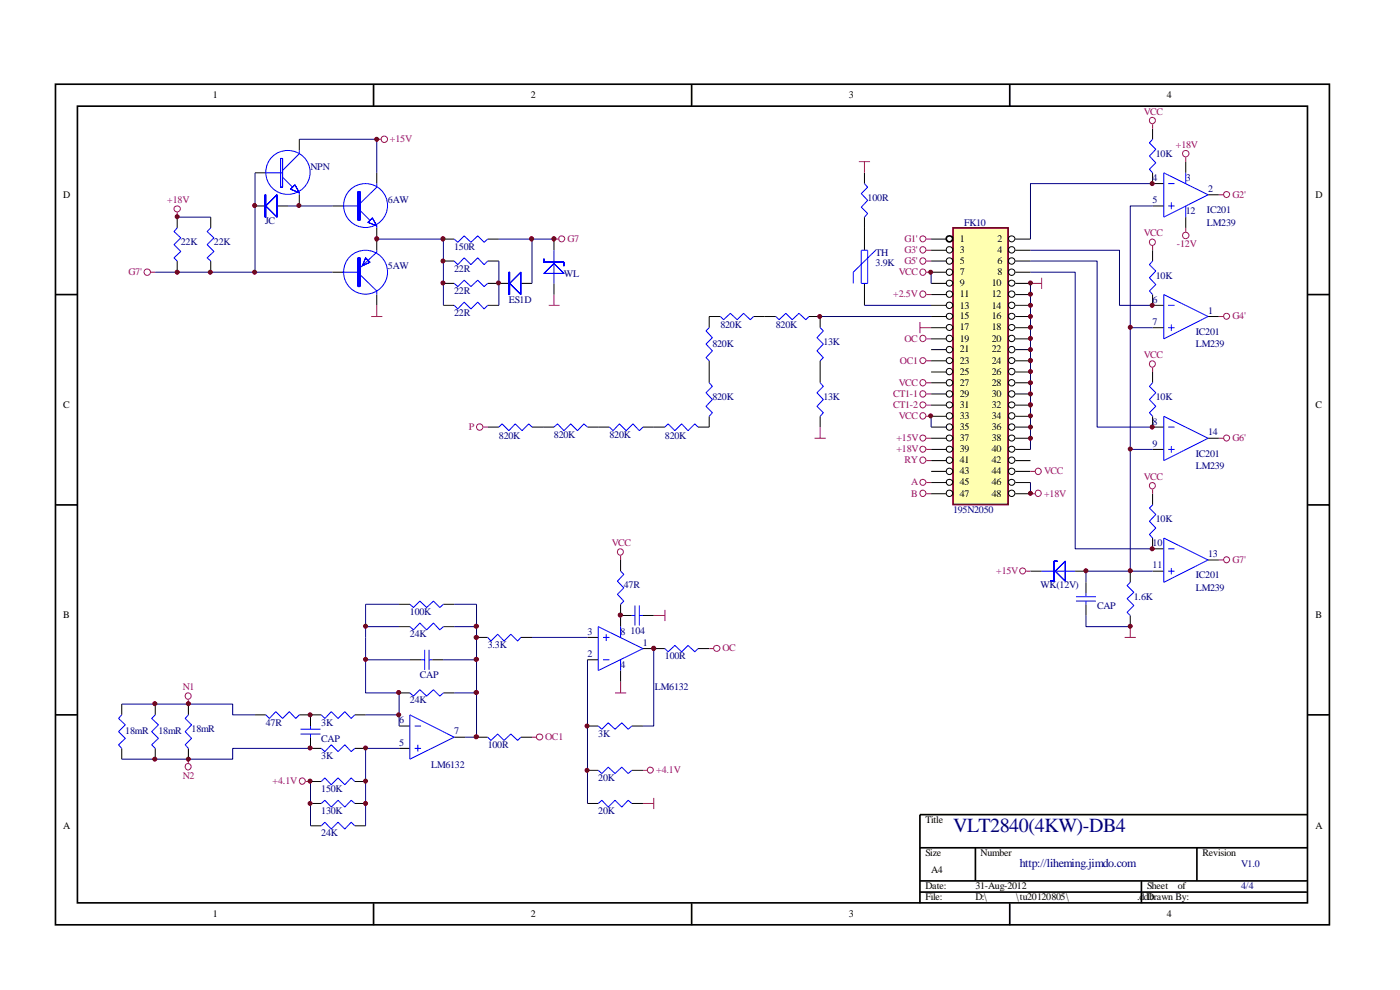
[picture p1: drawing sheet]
<svg xmlns="http://www.w3.org/2000/svg" width="297mm" height="210mm" viewBox="0 0 297 210" stroke-linecap="round" stroke-linejoin="round" font-family="sans-serif">
<g fill="none" stroke="#000" stroke-width=".35">
<path d="M11.8 17.9h270.2v178.3h-270.2zM79.2 17.9v4.6M146.7 17.9v4.6M214.2 17.9v4.6M16.4 22.5h261v169h-261zM11.8 62.5h4.6M277.5 62.5h4.6M11.8 107.1h4.6M277.5 107.1h4.6M11.8 151.6h4.6M277.5 151.6h4.6M195.2 179.8h82.3"/>
<path d="M206.9 179.8v7.1M253.9 179.8v7.1M277.5 172.8h-82.3v18.8M79.2 191.6v4.7M146.7 191.6v4.7M195.2 186.9h82.3M195.2 189.2h82.3M214.2 191.6v4.7M242.1 186.9v4.7"/>
</g>
<path d="M202.3 48.4h11.5v58.5h-11.5z" fill="#ffffb0"/>
<path d="M202.2 48.3h11.7v58.7h-11.7z" fill="none" stroke="#800000" stroke-width=".35"/>
<circle cx="201.4" cy="50.7" r=".66" fill="none" stroke="#000" stroke-width=".35"/>
<g fill="none" stroke="#000" stroke-width=".21">
<path d="M54.1 36.7h2.3M63.5 29.5v2.4M79.9 36.7v2.2M183.4 36.7v2.2M244.5 36.7v2.2h2.4M244.5 27.3v2.2M251.5 34.3v2.4M37.6 46.1v2.2M37.6 55.4v2.3M44.7 46.1v2.2M44.7 55.4v2.3M54.1 43.7h2.3"/>
<path d="M58.8 43.7h2.3M63.5 41.3v2.4M70.5 57.7h2.4M70.5 43.7h2.4M79.9 48.3v4.8M94.1 50.7h2.3M94.1 55.4h2.3M103.5 50.7h2.3M103.5 55.4h2.3M117.5 50.7v2.4M183.4 46.1v7M197.5 50.7h3.2"/>
<path d="M197.5 53.1h3.2M197.5 55.4h3.2M197.5 57.7h3.2M215.4 50.7h3.2M215.4 53.1h3.2M215.4 55.4h3.2M215.4 57.7h3.2M244.5 43.7h2.4M244.5 53.1v2.3M251.5 46.1v2.2M256.3 41.3h2.3M79.9 62.5v2.3"/>
<path d="M94.1 60.1h2.3M94.1 64.8h2.3M103.5 60.1h4.6M103.5 64.8h2.3M110.5 60.1h2.4M117.5 60.1v2.4M150.5 76.5v4.7M152.8 67.1h-2.3v2.4M159.9 67.1h4.7M171.6 67.1h2.4v2.4M174 76.5v4.7M183.4 60.1v4.7"/>
<path d="M197.5 60.1h3.2M197.5 62.5h3.2M197.5 64.8h3.2M197.5 67.1h3.2M197.5 69.5h3.2M197.5 71.9h3.2M197.5 74.2h3.2M197.5 76.5h3.2M197.5 78.9h3.2M215.4 60.1h3.2M215.4 62.5h3.2M215.4 64.8h3.2"/>
<path d="M215.4 67.1h3.2M215.4 69.5h3.2M215.4 71.9h3.2M215.4 74.2h3.2M215.4 76.5h3.2M215.4 78.9h3.2M244.5 62.5v2.3h2.4M244.5 69.5h2.4M244.5 78.9v2.3M256.3 67.1h2.3M103.5 90.6h2.3M112.9 90.6h4.6"/>
<path d="M124.6 90.6h4.7M136.4 90.6h4.7M150.5 88.3v2.3h-2.4M174 88.3v2.3M197.5 81.2h3.2M197.5 83.6h3.2M197.5 85.9h3.2M197.5 88.3h3.2M197.5 90.6h3.2M197.5 93h3.2M197.5 95.3h3.2M197.5 97.7h3.2"/>
<path d="M197.5 100h3.2M215.4 81.2h3.2M215.4 83.6h3.2M215.4 85.9h3.2M215.4 88.3h3.2M215.4 90.6h3.2M215.4 93h3.2M215.4 95.3h3.2M215.4 97.7h3.2M215.4 100h3.2M244.5 88.3v2.3h2.4M244.5 95.3h2.4"/>
<path d="M256.3 93h2.3M131.7 118.8v2.4M197.5 102.4h3.2M197.5 104.7h3.2M215.4 102.4h3.2M215.4 104.7h3.2M244.5 104.7v2.4M244.5 114.1v2.3h2.4M256.3 118.8h2.3M84.7 132.9h2.3M84.7 128.2h2.3M87 140h2.3"/>
<path d="M91.7 140h2.4M94.1 132.9h2.3M94.1 128.2h2.3M101.1 135.2h2.4M110.5 135.2h2.4M124.6 140h2.3M124.6 135.2h2.3M131.7 128.2v4.7M131.7 130.6h2.3M136.4 137.6h4.7M136.4 130.6h2.3M148.1 137.6h2.4"/>
<path d="M218.6 121.2h2.4M228.1 121.2h2.3M230.4 123.5v2.3M230.4 128.2v2.4M239.8 121.2v2.3M239.8 130.6v2.3M244.5 121.2h2.4M25.8 149.4v2.2M25.8 158.7v2.3M32.9 149.4v2.2M32.9 158.7v2.3M40 149.4v2.2"/>
<path d="M40 158.7v2.3M54.1 151.6h2.3M63.5 151.6h4.7M65.9 156.4v2.3h2.3M65.9 151.6v2.4M75.3 158.7h2.3M75.3 151.6h2.3M84.7 154h2.3M84.7 158.7h2.3M84.7 147h2.3M94.1 147h2.3M96.4 156.4h2.3"/>
<path d="M101.1 156.4h2.4M110.5 156.4h2.4M124.6 154h2.3M131.7 142.2v2.4M134 154h2.4M65.9 170.4h2.3M65.9 165.8h2.3M65.9 175.2h2.3M75.3 170.4h2.3M75.3 165.8h2.3M75.3 175.2h2.3M124.6 163.4h2.3"/>
<path d="M124.6 170.4h2.3M134 163.4h2.4M134 170.4h2.4"/>
<circle cx="201.4" cy="57.7" r=".68"/>
<circle cx="201.4" cy="55.4" r=".68"/>
<circle cx="201.4" cy="53" r=".68"/>
<circle cx="214.6" cy="55.4" r=".68"/>
<circle cx="214.6" cy="57.7" r=".68"/>
<circle cx="214.6" cy="53" r=".68"/>
<circle cx="214.6" cy="50.7" r=".66"/>
<circle cx="201.4" cy="62.4" r=".68"/>
<circle cx="201.4" cy="78.8" r=".68"/>
<circle cx="201.4" cy="64.8" r=".68"/>
<circle cx="201.4" cy="71.8" r=".68"/>
<circle cx="201.4" cy="74.2" r=".68"/>
<circle cx="201.4" cy="69.5" r=".66"/>
<circle cx="201.4" cy="67.1" r=".66"/>
<circle cx="201.4" cy="60.1" r=".66"/>
<circle cx="201.4" cy="76.5" r=".66"/>
<circle cx="214.6" cy="78.8" r=".68"/>
<circle cx="214.6" cy="62.4" r=".68"/>
<circle cx="214.6" cy="64.8" r=".68"/>
<circle cx="214.6" cy="71.8" r=".68"/>
<circle cx="214.6" cy="74.2" r=".68"/>
<circle cx="214.6" cy="67.1" r=".66"/>
<circle cx="214.6" cy="69.5" r=".66"/>
<circle cx="214.6" cy="60.1" r=".66"/>
<circle cx="214.6" cy="76.5" r=".66"/>
<circle cx="201.4" cy="100" r=".68"/>
<circle cx="201.4" cy="81.2" r=".68"/>
<circle cx="201.4" cy="83.6" r=".68"/>
<circle cx="201.4" cy="88.2" r=".68"/>
<circle cx="201.4" cy="90.6" r=".68"/>
<circle cx="201.4" cy="97.6" r=".68"/>
<circle cx="201.4" cy="85.9" r=".66"/>
<circle cx="201.4" cy="95.3" r=".66"/>
<circle cx="201.4" cy="92.9" r=".66"/>
<circle cx="214.6" cy="100" r=".68"/>
<circle cx="214.6" cy="83.6" r=".68"/>
<circle cx="214.6" cy="81.2" r=".68"/>
<circle cx="214.6" cy="88.2" r=".68"/>
<circle cx="214.6" cy="90.6" r=".68"/>
<circle cx="214.6" cy="97.6" r=".68"/>
<circle cx="214.6" cy="85.9" r=".66"/>
<circle cx="214.6" cy="95.3" r=".66"/>
<circle cx="214.6" cy="92.9" r=".66"/>
<circle cx="201.4" cy="104.6" r=".68"/>
<circle cx="201.4" cy="102.3" r=".66"/>
<circle cx="214.6" cy="104.6" r=".68"/>
<circle cx="214.6" cy="102.3" r=".66"/>
</g>
<g fill="none" stroke="#00f" stroke-width=".21">
<path d="M56.4 36.7h3.5M59.9 37.6l2.2 2.1M63.5 31.9v.7l-3.6 3.6M79.9 38.9v.8l-3.5 3.5M183.4 38.9l.7 .8-1.4 1.4 1.4 1.4-1.4 1.4 1.4 1.4-.7 .8M244.5 29.5l-.7 .8 1.4 1.4-1.4 1.4 1.4 1.4-1.4 1.4 .7 .8M246.9 36.7l9.4 4.6-9.4 4.8zM247.8 38.9h1.4M251.5 36.7v2.2M37.6 48.3l-.7 .8 1.5 1.4-1.5 1.4 1.5 1.4-1.5 1.4 .7 .7M44.7 48.3l-.8 .8 1.5 1.4-1.5 1.4 1.5 1.4-1.5 1.4 .8 .7M63.5 40.9v.4"/>
<path d="M72.6 57.7h3.3M72.9 43.7h3.5M76.4 58.3l3.5 3.4v.8M76.4 44.6l2.1 2.1M79.9 53.1v.4l-3.5 3.3M79.9 47.9v.4M96.4 55.4l.7 .7 1.4-1.4 1.4 1.4 1.4-1.4 1.4 1.4 .8-.7M96.4 50.7l.7 .7 1.4-1.4 1.4 1.4 1.4-1.4 1.4 1.4 .8-.7M117.5 53.1v7M182.7 53.1h1.4v7h-1.4zM185.8 53.1l-4.8 4.6v2.4M244.5 55.4l-.7 .7 1.4 1.4-1.4 1.4 1.4 1.5-1.4 1.3 .7 .8"/>
<path d="M247.8 43.7h1.4M248.5 42.9v1.5M251.5 43.7v2.4M96.4 64.8l.7 .7 1.4-1.4 1.4 1.4 1.4-1.4 1.4 1.4 .8-.7M96.4 60.1l.7 .7 1.4-1.4 1.4 1.4 1.4-1.4 1.4 1.4 .8-.7M150.5 69.5l-.7 .7 1.3 1.4-1.3 1.4 1.3 1.4-1.3 1.5 .7 .6M152.8 67.1l.7 .7 1.4-1.3 1.5 1.3 1.3-1.3 1.5 1.3 .7-.7M164.6 67.1l.7 .7 1.4-1.3 1.4 1.3 1.4-1.3 1.4 1.3 .7-.7M174 69.5l.7 .7-1.4 1.4 1.4 1.4-1.4 1.4 1.4 1.5-.7 .6M246.9 62.5l9.4 4.6-9.4 4.8zM247.8 64.8h1.4M247.8 69.5h1.4"/>
<path d="M248.5 68.8v1.4M105.8 90.6l.7-.7 1.4 1.5 1.4-1.5 1.4 1.5 1.5-1.5 .7 .7M117.5 90.6l.8-.7 1.3 1.5 1.5-1.5 1.4 1.5 1.4-1.5 .7 .7M129.3 90.6l.7 .8 1.4-1.5 1.4 1.5 1.5-1.5 1.3 1.5 .8-.8M141.1 90.6l.6-.7 1.5 1.5 1.4-1.5 1.4 1.5 1.4-1.5 .7 .7M150.5 81.2l.6 .8-1.3 1.3 1.3 1.5-1.3 1.4 1.3 1.3-.6 .8M174 81.2l.7 .8-1.4 1.3 1.4 1.5-1.4 1.4 1.4 1.3-.7 .8M244.5 81.2l-.7 .8 1.4 1.3-1.4 1.5 1.4 1.4-1.4 1.3 .7 .8M246.9 88.3l9.4 4.7-9.4 4.7zM247.8 90.6h1.4M247.8 95.3h1.4M248.5 94.7v1.3"/>
<path d="M244.5 107.1l-.7 .7 1.4 1.3-1.4 1.5 1.4 1.4-1.4 1.4 .7 .7M246.9 114.1l9.4 4.7-9.4 4.7zM247.8 116.4h1.4M87 132.9l.7 .7 1.4-1.4 1.4 1.4 1.4-1.4 1.4 1.4 .8-.7M87 128.2l.7 .7 1.4-1.4 1.4 1.4 1.4-1.4 1.4 1.4 .8-.7M89.3 140h.8M90.1 137.8v4.3M91 140h.7M91 137.8v4.3M103.5 135.2l.6 .8 1.5-1.5 1.3 1.5 1.5-1.5 1.4 1.5 .7-.8M126.9 132.9l9.5 4.7-9.5 4.6zM127.9 140h1.4"/>
<path d="M127.9 135.2h1.4M128.6 134.5v1.5M131.7 121.2l.6 .6-1.3 1.5 1.3 1.4-1.3 1.4 1.3 1.4-.6 .7M131.7 132.9v2.3M131.7 140v2.2M134 130.6h.7M134.7 128.4v4.3M135.6 130.6h.8M135.6 128.4v4.3M141.1 137.6l.6 .7 1.5-1.4 1.4 1.4 1.4-1.4 1.4 1.4 .7-.7M221 121.2h7.1M228.3 126.6h4.2"/>
<path d="M228.3 127.5h4.2M230.4 125.8v.8M230.4 127.5v.7M239.8 123.5l-.7 .7 1.4 1.4-1.4 1.4 1.4 1.4-1.4 1.5 .7 .7M247.8 121.2h1.4M248.5 120.5v1.3M25.8 151.6l-.7 .8 1.5 1.4-1.5 1.4 1.5 1.4-1.5 1.4 .7 .7M32.9 151.6l-.7 .8 1.4 1.4-1.4 1.4 1.4 1.4-1.4 1.4 .7 .7M40 151.6l-.7 .8 1.3 1.4-1.3 1.4 1.3 1.4-1.3 1.4 .7 .7M56.4 151.6l.7 .8 1.4-1.4 1.4 1.4 1.5-1.4 1.3 1.4 .8-.8M63.8 154.7h4.2M63.8 155.7h4.2"/>
<path d="M65.9 154v.7M65.9 155.7v.7M68.2 151.6l.7 .8 1.4-1.4 1.4 1.4 1.5-1.4 1.3 1.4 .8-.8M68.2 158.7l.7 .7 1.4-1.4 1.4 1.4 1.5-1.4 1.3 1.4 .8-.7M87 147l.7 .7 1.4-1.4 1.4 1.4 1.4-1.4 1.4 1.4 .8-.7M87 151.6l9.4 4.8-9.4 4.6zM88 154h1.3M88 158.7h1.3M88.6 158v1.4M103.5 156.4l.6 .7 1.5-1.4 1.3 1.4 1.5-1.4 1.4 1.4 .7-.7M126.9 154l.8 .7 1.3-1.4 1.5 1.4 1.4-1.4 1.4 1.4 .7-.7M68.2 165.8l.7-.8 1.4 1.5 1.4-1.5 1.5 1.5 1.3-1.5 .8 .8"/>
<path d="M68.2 170.4l.7-.6 1.4 1.4 1.4-1.4 1.5 1.4 1.3-1.4 .8 .6M68.2 175.2l.7-.8 1.4 1.5 1.4-1.5 1.5 1.5 1.3-1.5 .8 .8M126.9 163.4l.8 .7 1.3-1.4 1.5 1.4 1.4-1.4 1.4 1.4 .7-.7M126.9 170.4l.8-.6 1.3 1.4 1.5-1.4 1.4 1.4 1.4-1.4 .7 .6"/>
<circle cx="61.1" cy="36.6" r="4.7"/>
<circle cx="77.5" cy="43.6" r="4.7"/>
<circle cx="77.5" cy="57.7" r="4.7"/>
</g>
<g fill="none" stroke="#a1006a" stroke-width=".21">
<path d="M79.9 29.5h1M182.2 34.3h2.4M183.4 34.3v2.4M244.5 26.3v1M251.5 33.4v.9M32 57.7h.9M37.6 45v1.1M117.5 50.7h1M196.5 57.7h1M196.5 50.7h1M196.5 53.1h1M196.5 55.4h1"/>
<path d="M221 58.9v2.4M244.5 52.2v.9M251.5 48.3v1M258.6 41.3h1M78.7 67.1h2.4M79.9 64.8v2.3M116.4 64.8h2.3M117.5 62.5v2.3M195.2 68.3v2.4M195.2 69.5h2.3M196.5 71.9h1M196.5 76.5h1"/>
<path d="M196.5 62.5h1M218.6 60.1h2.4M244.5 78v.9M258.6 67.1h1M102.5 90.6h1M172.8 93h2.4M174 90.6v2.4M196.5 93h1M196.5 81.2h1M196.5 83.6h1M196.5 85.9h1M196.5 97.7h1"/>
<path d="M196.5 95.3h1M196.5 88.3h1M218.6 100h1M258.6 93h1M131.7 117.9v.9M196.5 102.4h1M196.5 104.7h1M218.6 104.7h1M244.5 103.8v.9M258.6 118.8h1M138.7 130.6h2.4M141.1 129.4v2.3"/>
<path d="M150.5 137.6h.9M217.7 121.2h.9M238.6 135.2h2.4M239.8 132.9v2.3M40 148.4v1M112.9 156.4h.9M130.5 147h2.3M131.7 144.6v2.4M40 161v1M64.9 165.8h1M136.4 170.4h2.3M136.4 163.4h.9"/>
<path d="M138.7 169.2v2.4"/>
<circle cx="81.5" cy="29.5" r=".68"/>
<circle cx="244.5" cy="25.5" r=".66"/>
<circle cx="251.5" cy="32.6" r=".68"/>
<circle cx="31.2" cy="57.7" r=".68"/>
<circle cx="37.6" cy="44.3" r=".66"/>
<circle cx="119.2" cy="50.7" r=".64"/>
<circle cx="195.8" cy="55.3" r=".66"/>
<circle cx="195.8" cy="57.7" r=".66"/>
<circle cx="195.8" cy="53" r=".66"/>
<circle cx="195.8" cy="50.7" r=".64"/>
<circle cx="244.5" cy="51.4" r=".66"/>
<circle cx="251.5" cy="49.9" r=".68"/>
<circle cx="260.2" cy="41.3" r=".64"/>
<circle cx="195.8" cy="62.4" r=".66"/>
<circle cx="195.8" cy="71.8" r=".66"/>
<circle cx="195.8" cy="76.5" r=".64"/>
<circle cx="244.5" cy="77.2" r=".66"/>
<circle cx="260.2" cy="67.1" r=".64"/>
<circle cx="101.8" cy="90.6" r=".68"/>
<circle cx="195.8" cy="81.2" r=".66"/>
<circle cx="195.8" cy="83.5" r=".66"/>
<circle cx="195.8" cy="88.2" r=".66"/>
<circle cx="195.8" cy="97.6" r=".66"/>
<circle cx="195.8" cy="85.9" r=".64"/>
<circle cx="195.8" cy="95.3" r=".64"/>
<circle cx="195.8" cy="92.9" r=".64"/>
<circle cx="220.2" cy="100" r=".66"/>
<circle cx="260.2" cy="92.9" r=".64"/>
<circle cx="131.6" cy="117.1" r=".66"/>
<circle cx="195.8" cy="104.6" r=".66"/>
<circle cx="195.8" cy="102.3" r=".64"/>
<circle cx="220.2" cy="104.6" r=".66"/>
<circle cx="244.5" cy="103" r=".66"/>
<circle cx="260.2" cy="118.7" r=".64"/>
<circle cx="152.1" cy="137.5" r=".66"/>
<circle cx="217" cy="121.1" r=".64"/>
<circle cx="39.9" cy="147.6" r=".66"/>
<circle cx="114.5" cy="156.3" r=".66"/>
<circle cx="39.9" cy="162.6" r=".66"/>
<circle cx="64.1" cy="165.7" r=".66"/>
<circle cx="138" cy="163.3" r=".64"/>
</g>
<g fill="none" stroke="#000080" stroke-width=".21">
<path d="M54.1 36.7v21h16.4M63.5 29.5h16.4v7.2M244.5 38.9h-25.9v11.8M32.9 57.7h21.2M37.6 46.1h7.1M61.1 43.7h9.4M79.9 50.7h14.2v14.1M105.8 50.7h7.1v9.4M105.8 55.4v9.4M112.9 50.7h4.6M197.5 57.7v2.4M218.6 53.1h18.9v11.7h7"/>
<path d="M218.6 55.4h14.1v35.2h11.8M218.6 57.7h9.5v58.7h16.4M244.5 43.7h-4.7v77.5h4.7M174 67.1h23.5M183.4 64.8h14.1M218.6 60.1v35.2M239.8 69.5h4.7M197.5 88.3v2.3M239.8 95.3h4.7M218.6 102.4v2.3M77.6 140h9.4M77.6 132.9h7.1"/>
<path d="M84.7 128.2h-7.1v18.8h7.1v7M94.1 140h7M96.4 128.2h4.7v28.2h-2.4M96.4 132.9h4.7M112.9 135.2h11.7M124.6 140v30.4M138.7 137.6v16.4h-2.3M230.4 130.6v2.3h9.4M239.8 121.2h-9.4v2.3M25.8 149.4h23.6v2.2h4.7M65.9 158.7h-16.5v2.3h-23.6M77.6 151.6h7.1"/>
<path d="M84.7 158.7h-7.1v16.5M96.4 147h4.7M65.9 165.8v9.4"/>
</g>
<circle cx="197.4" cy="57.7" r=".42" fill="#800000" stroke="#800000" stroke-width=".21"/>
<g fill="#800000" stroke="#800000" stroke-width=".21">
<circle cx="218.6" cy="104.6" r=".42"/>
<circle cx="218.6" cy="60" r=".42"/>
<circle cx="218.6" cy="90.6" r=".42"/>
<circle cx="218.6" cy="62.4" r=".42"/>
<circle cx="218.6" cy="64.8" r=".42"/>
<circle cx="218.6" cy="67.1" r=".42"/>
<circle cx="218.6" cy="69.4" r=".42"/>
<circle cx="218.6" cy="71.8" r=".42"/>
<circle cx="218.6" cy="74.2" r=".42"/>
<circle cx="218.6" cy="76.5" r=".45"/>
<circle cx="218.6" cy="78.8" r=".42"/>
<circle cx="218.6" cy="81.2" r=".42"/>
<circle cx="218.6" cy="83.6" r=".42"/>
<circle cx="218.6" cy="85.9" r=".45"/>
<circle cx="218.6" cy="88.2" r=".42"/>
<circle cx="218.6" cy="93" r=".42"/>
<circle cx="197.4" cy="88.2" r=".42"/>
<circle cx="244.4" cy="64.8" r=".42"/>
<circle cx="244.4" cy="90.6" r=".42"/>
<circle cx="244.4" cy="116.4" r=".42"/>
<circle cx="239.8" cy="69.4" r=".42"/>
<circle cx="239.8" cy="95.2" r=".42"/>
<circle cx="239.8" cy="121.1" r=".42"/>
<circle cx="230.4" cy="121.1" r=".42"/>
<circle cx="239.8" cy="132.8" r=".42"/>
<circle cx="244.4" cy="38.9" r=".42"/>
<circle cx="84.6" cy="146.9" r=".42"/>
<circle cx="101.1" cy="156.3" r=".45"/>
<circle cx="124.5" cy="154" r=".42"/>
<circle cx="124.5" cy="163.4" r=".42"/>
<circle cx="84.6" cy="151.6" r=".42"/>
<circle cx="101.1" cy="146.9" r=".45"/>
<circle cx="101.1" cy="139.9" r=".45"/>
<circle cx="77.6" cy="139.9" r=".42"/>
<circle cx="173.9" cy="67.1" r=".42"/>
<circle cx="138.7" cy="137.5" r=".45"/>
<circle cx="131.6" cy="130.5" r=".45"/>
<circle cx="65.8" cy="151.6" r=".42"/>
<circle cx="65.8" cy="158.7" r=".42"/>
<circle cx="101.1" cy="135.2" r=".45"/>
<circle cx="101.1" cy="132.8" r=".45"/>
<circle cx="77.6" cy="132.8" r=".42"/>
<circle cx="77.6" cy="158.7" r=".42"/>
<circle cx="77.6" cy="165.7" r=".42"/>
<circle cx="77.6" cy="170.4" r=".42"/>
<circle cx="65.8" cy="170.4" r=".42"/>
<circle cx="63.4" cy="43.6" r=".42"/>
<circle cx="79.9" cy="50.7" r=".45"/>
<circle cx="94" cy="50.7" r=".45"/>
<circle cx="79.9" cy="29.5" r=".42"/>
<circle cx="44.6" cy="57.7" r=".42"/>
<circle cx="37.6" cy="57.7" r=".42"/>
<circle cx="37.6" cy="46" r=".42"/>
<circle cx="105.7" cy="60" r=".42"/>
<circle cx="94" cy="60" r=".42"/>
<circle cx="94" cy="55.4" r=".42"/>
<circle cx="112.8" cy="50.7" r=".45"/>
<circle cx="54" cy="43.6" r=".42"/>
<circle cx="54" cy="57.7" r=".42"/>
<circle cx="117.5" cy="50.7" r=".45"/>
<circle cx="40" cy="149.3" r=".42"/>
<circle cx="32.9" cy="149.3" r=".42"/>
<circle cx="40" cy="161" r=".42"/>
<circle cx="32.9" cy="161" r=".42"/>
<circle cx="65.8" cy="165.7" r=".42"/>
</g>
<g fill="#00f" stroke="#00f" stroke-width=".21">
<path d="M223.6 119h.7h-.7v4.3h-.8h.8zM223.6 119h.7h-.7v4.3h-.8h.8z" fill-rule="evenodd"/>
<path d="M223.9 121.2l2.1-2.2v4.3zM223.9 121.2l2.1-2.2v4.3z" fill-rule="evenodd"/>
<path d="M59.5 33.6v6.1h.4v-6.1zM59.5 33.6v6.1h.4v-6.1z" fill-rule="evenodd"/>
<path d="M62.6 39.2l-1 .9 1.9 .8zM62.6 39.2l-1 .9 1.9 .8z" fill-rule="evenodd"/>
<path d="M75.9 40.6v6.1h.5v-6.1zM75.9 40.6v6.1h.5v-6.1z" fill-rule="evenodd"/>
<path d="M78.1 47.2l1.8 .7-.9-1.7zM78.1 47.2l1.8 .7-.9-1.7z" fill-rule="evenodd"/>
<path d="M75.9 54.7v6.1h.5v-6.1zM75.9 54.7v6.1h.5v-6.1z" fill-rule="evenodd"/>
<path d="M77.6 54.7l.9 .9-1.6 .8zM77.6 54.7l.9 .9-1.6 .8z" fill-rule="evenodd"/>
<path d="M107.9 57.7v4.8h.2v-4.8zM107.9 57.7v4.8h.2v-4.8z" fill-rule="evenodd"/>
<path d="M108.1 60.1l2.4-2.4v4.8zM108.1 60.1l2.4-2.4v4.8z" fill-rule="evenodd"/>
<path d="M115.4 54.9v.7h4.2v.8v-.8h-4.2zM115.4 54.9v.7h4.2v.8v-.8h-4.2z" fill-rule="evenodd"/>
<path d="M115.4 58l2.1-2.1 2.1 2.1zM115.4 58l2.1-2.1 2.1 2.1z" fill-rule="evenodd"/>
<path d="M56.2 41.3v4.8h.2v-4.8zM56.2 41.3v4.8h.2v-4.8z" fill-rule="evenodd"/>
<path d="M56.4 43.7l2.4-2.4v4.8zM56.4 43.7l2.4-2.4v4.8z" fill-rule="evenodd"/>
</g>
<text font-size="4.2" fill="#000080" x="202.2" y="176.4">VLT2840(4KW)-DB4</text>
<text font-size="2.5" fill="#000080" x="216.3" y="183.9">http://liheming.jimdo.com</text>
<g font-size="2.1">
<text x="45.1" y="20.8">1</text>
<text x="112.6" y="20.8">2</text>
<text x="180.1" y="20.8">3</text>
<text x="247.6" y="20.8">4</text>
<text x="13.4" y="41.9">D</text>
<text x="279.1" y="41.9">D</text>
<text x="203.6" y="51.3">1</text>
<text x="203.6" y="53.7">3</text>
<text x="211.6" y="51.3">2</text>
<text x="211.6" y="53.7">4</text>
<text x="203.6" y="56">5</text>
<text x="203.6" y="58.3">7</text>
<text x="211.6" y="56">6</text>
<text x="211.6" y="58.3">8</text>
<text x="203.6" y="60.7">9</text>
<text x="203.6" y="63.1">11</text>
<text x="203.6" y="65.4">13</text>
<text x="210.4" y="60.7">10</text>
<text x="210.4" y="63.1">12</text>
<text x="210.4" y="65.4">14</text>
<text x="203.6" y="67.7">15</text>
<text x="203.6" y="70.1">17</text>
<text x="210.4" y="67.7">16</text>
<text x="210.4" y="70.1">18</text>
<text x="203.6" y="72.5">19</text>
<text x="203.6" y="74.8">21</text>
<text x="203.6" y="77.1">23</text>
<text x="210.4" y="72.5">20</text>
<text x="210.4" y="74.8">22</text>
<text x="210.4" y="77.1">24</text>
<text x="203.6" y="79.5">25</text>
<text x="203.6" y="81.9">27</text>
<text x="210.4" y="79.5">26</text>
<text x="210.4" y="81.9">28</text>
<text x="13.4" y="86.5">C</text>
<text x="203.6" y="84.2">29</text>
<text x="203.6" y="86.5">31</text>
<text x="203.6" y="88.9">33</text>
<text x="210.4" y="84.2">30</text>
<text x="210.4" y="86.5">32</text>
<text x="210.4" y="88.9">34</text>
<text x="279.1" y="86.5">C</text>
<text x="203.6" y="91.3">35</text>
<text x="203.6" y="93.6">37</text>
<text x="203.6" y="95.9">39</text>
<text x="210.4" y="91.3">36</text>
<text x="210.4" y="93.6">38</text>
<text x="210.4" y="95.9">40</text>
<text x="203.6" y="98.3">41</text>
<text x="203.6" y="100.6">43</text>
<text x="210.4" y="98.3">42</text>
<text x="210.4" y="100.6">44</text>
<text x="203.6" y="103">45</text>
<text x="203.6" y="105.3">47</text>
<text x="210.4" y="103">46</text>
<text x="210.4" y="105.3">48</text>
<text x="13.4" y="131.1">B</text>
<text x="279.1" y="131.1">B</text>
<text x="13.4" y="175.8">A</text>
<text x="196.3" y="174.6">Title</text>
<text x="279.1" y="175.8">A</text>
<text x="196.3" y="181.6">Size</text>
<text x="197.5" y="185.2">A4</text>
<text x="208" y="181.6">Number</text>
<text x="255.1" y="181.6">Revision</text>
<text x="196.3" y="188.6">Date:</text>
<text x="196.3" y="191">File:</text>
<text x="206.9" y="188.6">31-Aug-2012</text>
<text x="206.9" y="191">D:\</text>
<text x="215.6" y="191">\tu20120805\</text>
<text x="241.2" y="191">.ddDrawn By:</text>
<text x="243.3" y="188.6">Sheet</text>
<text x="243.8" y="191">b</text>
<text x="249.9" y="188.6">of</text>
<text x="45.1" y="194.6">1</text>
<text x="112.6" y="194.6">2</text>
<text x="180.1" y="194.6">3</text>
<text x="247.6" y="194.6">4</text>
</g>
<g font-size="2.1" fill="#a1006a">
<text x="242.7" y="24.3">VCC</text>
<text x="82.7" y="30.2">+15V</text>
<text x="249.4" y="31.3">+18V</text>
<text x="261.5" y="41.9">G2'</text>
<text x="35.5" y="43.1">+18V</text>
<text x="120.4" y="51.3">G7</text>
<text x="191.9" y="51.3">G1'</text>
<text x="191.9" y="53.7">G3'</text>
<text x="242.7" y="50.1">VCC</text>
<text x="249.7" y="52.5">-12V</text>
<text x="27.3" y="58.3">G7'</text>
<text x="190.7" y="58.3">VCC</text>
<text x="191.9" y="56">G5'</text>
<text x="189.5" y="63.1">+2.5V</text>
<text x="261.5" y="67.7">G4'</text>
<text x="190.9" y="77.1">OC1</text>
<text x="191.9" y="72.5">OC</text>
<text x="242.7" y="75.9">VCC</text>
<text x="190.7" y="81.9">VCC</text>
<text x="189.5" y="84.2">CT1-1</text>
<text x="189.5" y="86.5">CT1-2</text>
<text x="190.7" y="88.9">VCC</text>
<text x="99.5" y="91.3">P</text>
<text x="190.2" y="95.9">+18V</text>
<text x="190.2" y="93.6">+15V</text>
<text x="261.5" y="93.6">G6'</text>
<text x="191.9" y="98.3">RY</text>
<text x="221.5" y="100.6">VCC</text>
<text x="242.7" y="101.8">VCC</text>
<text x="193.3" y="103">A</text>
<text x="193.3" y="105.3">B</text>
<text x="221.5" y="105.3">+18V</text>
<text x="129.8" y="115.9">VCC</text>
<text x="261.5" y="119.4">G7'</text>
<text x="211.3" y="121.8">+15V</text>
<text x="153.2" y="138.2">OC</text>
<text x="38.8" y="146.4">N1</text>
<text x="115.7" y="157">OC1</text>
<text x="38.8" y="165.2">N2</text>
<text x="57.8" y="166.4">+4.1V</text>
<text x="139.2" y="164">+4.1V</text>
</g>
<g font-size="2.1" fill="#000080">
<text x="245.2" y="33.3">10K</text>
<text x="65.9" y="36.1">NPN</text>
<text x="244.5" y="38.4">4</text>
<text x="251.5" y="38.4">3</text>
<text x="256.3" y="40.7">2</text>
<text x="56.2" y="47.6">JC</text>
<text x="82.3" y="43.1">6AW</text>
<text x="184.1" y="42.7">100R</text>
<text x="204.6" y="47.8">FK10</text>
<text x="244.5" y="43.1">5</text>
<text x="251.5" y="45.5">12</text>
<text x="256" y="45.2">IC201</text>
<text x="256" y="47.8">LM239</text>
<text x="38.4" y="52">22K</text>
<text x="45.4" y="52">22K</text>
<text x="96.4" y="53">150R</text>
<text x="82.3" y="57.1">5AW</text>
<text x="96.4" y="57.7">22R</text>
<text x="119.6" y="58.8">WL</text>
<text x="185.8" y="54.4">TH</text>
<text x="185.8" y="56.5">3.9K</text>
<text x="245.2" y="59.1">10K</text>
<text x="96.4" y="62.3">22R</text>
<text x="107.9" y="64.3">ES1D</text>
<text x="244.5" y="64.3">6</text>
<text x="96.4" y="67.1">22R</text>
<text x="152.8" y="69.6">820K</text>
<text x="164.6" y="69.6">820K</text>
<text x="244.5" y="68.9">7</text>
<text x="253.7" y="71">IC201</text>
<text x="256.3" y="66.5">1</text>
<text x="151.1" y="73.7">820K</text>
<text x="174.7" y="73.2">13K</text>
<text x="253.7" y="73.7">LM239</text>
<text x="151.1" y="84.9">820K</text>
<text x="174.7" y="84.9">13K</text>
<text x="245.2" y="84.9">10K</text>
<text x="105.8" y="93.1">820K</text>
<text x="117.5" y="92.9">820K</text>
<text x="129.3" y="92.9">820K</text>
<text x="141.1" y="93.1">820K</text>
<text x="244.5" y="90.1">8</text>
<text x="244.5" y="94.7">9</text>
<text x="256.3" y="92.4">14</text>
<text x="253.7" y="96.9">IC201</text>
<text x="253.7" y="99.5">LM239</text>
<text x="202.2" y="108.9">195N2050</text>
<text x="245.2" y="110.7">10K</text>
<text x="244.5" y="115.9">10</text>
<text x="256.3" y="118.2">13</text>
<text x="132.3" y="124.8">47R</text>
<text x="220.7" y="124.8">WK(12V)</text>
<text x="244.5" y="120.6">11</text>
<text x="253.7" y="122.7">IC201</text>
<text x="253.7" y="125.3">LM239</text>
<text x="87" y="130.5">100K</text>
<text x="232.7" y="129.3">CAP</text>
<text x="240.5" y="127.2">1.6K</text>
<text x="87" y="135.1">24K</text>
<text x="103.5" y="137.5">3.3K</text>
<text x="124.6" y="134.7">3</text>
<text x="131.7" y="134.7">8</text>
<text x="133.8" y="134.5">104</text>
<text x="136.4" y="137">1</text>
<text x="89.1" y="143.8">CAP</text>
<text x="124.6" y="139.4">2</text>
<text x="131.7" y="141.7">4</text>
<text x="141.1" y="139.9">100R</text>
<text x="87" y="149.2">24K</text>
<text x="138.9" y="146.4">LM6132</text>
<text x="26.6" y="155.8">18mR</text>
<text x="33.6" y="155.8">18mR</text>
<text x="40.6" y="155.4">18mR</text>
<text x="56.4" y="153.9">47R</text>
<text x="68.2" y="153.9">3K</text>
<text x="84.7" y="153.4">6</text>
<text x="96.4" y="155.8">7</text>
<text x="68.2" y="161">3K</text>
<text x="68.2" y="157.5">CAP</text>
<text x="84.7" y="158.2">5</text>
<text x="103.5" y="158.6">100R</text>
<text x="126.9" y="156.3">3K</text>
<text x="68.2" y="168">150K</text>
<text x="91.4" y="162.8">LM6132</text>
<text x="126.9" y="165.7">20K</text>
<text x="68.2" y="172.7">130K</text>
<text x="126.9" y="172.7">20K</text>
<text x="68.2" y="177.4">24K</text>
<text x="263.3" y="184">V1.0</text>
<text x="263.3" y="188.6">4/4</text>
</g>
</svg>
